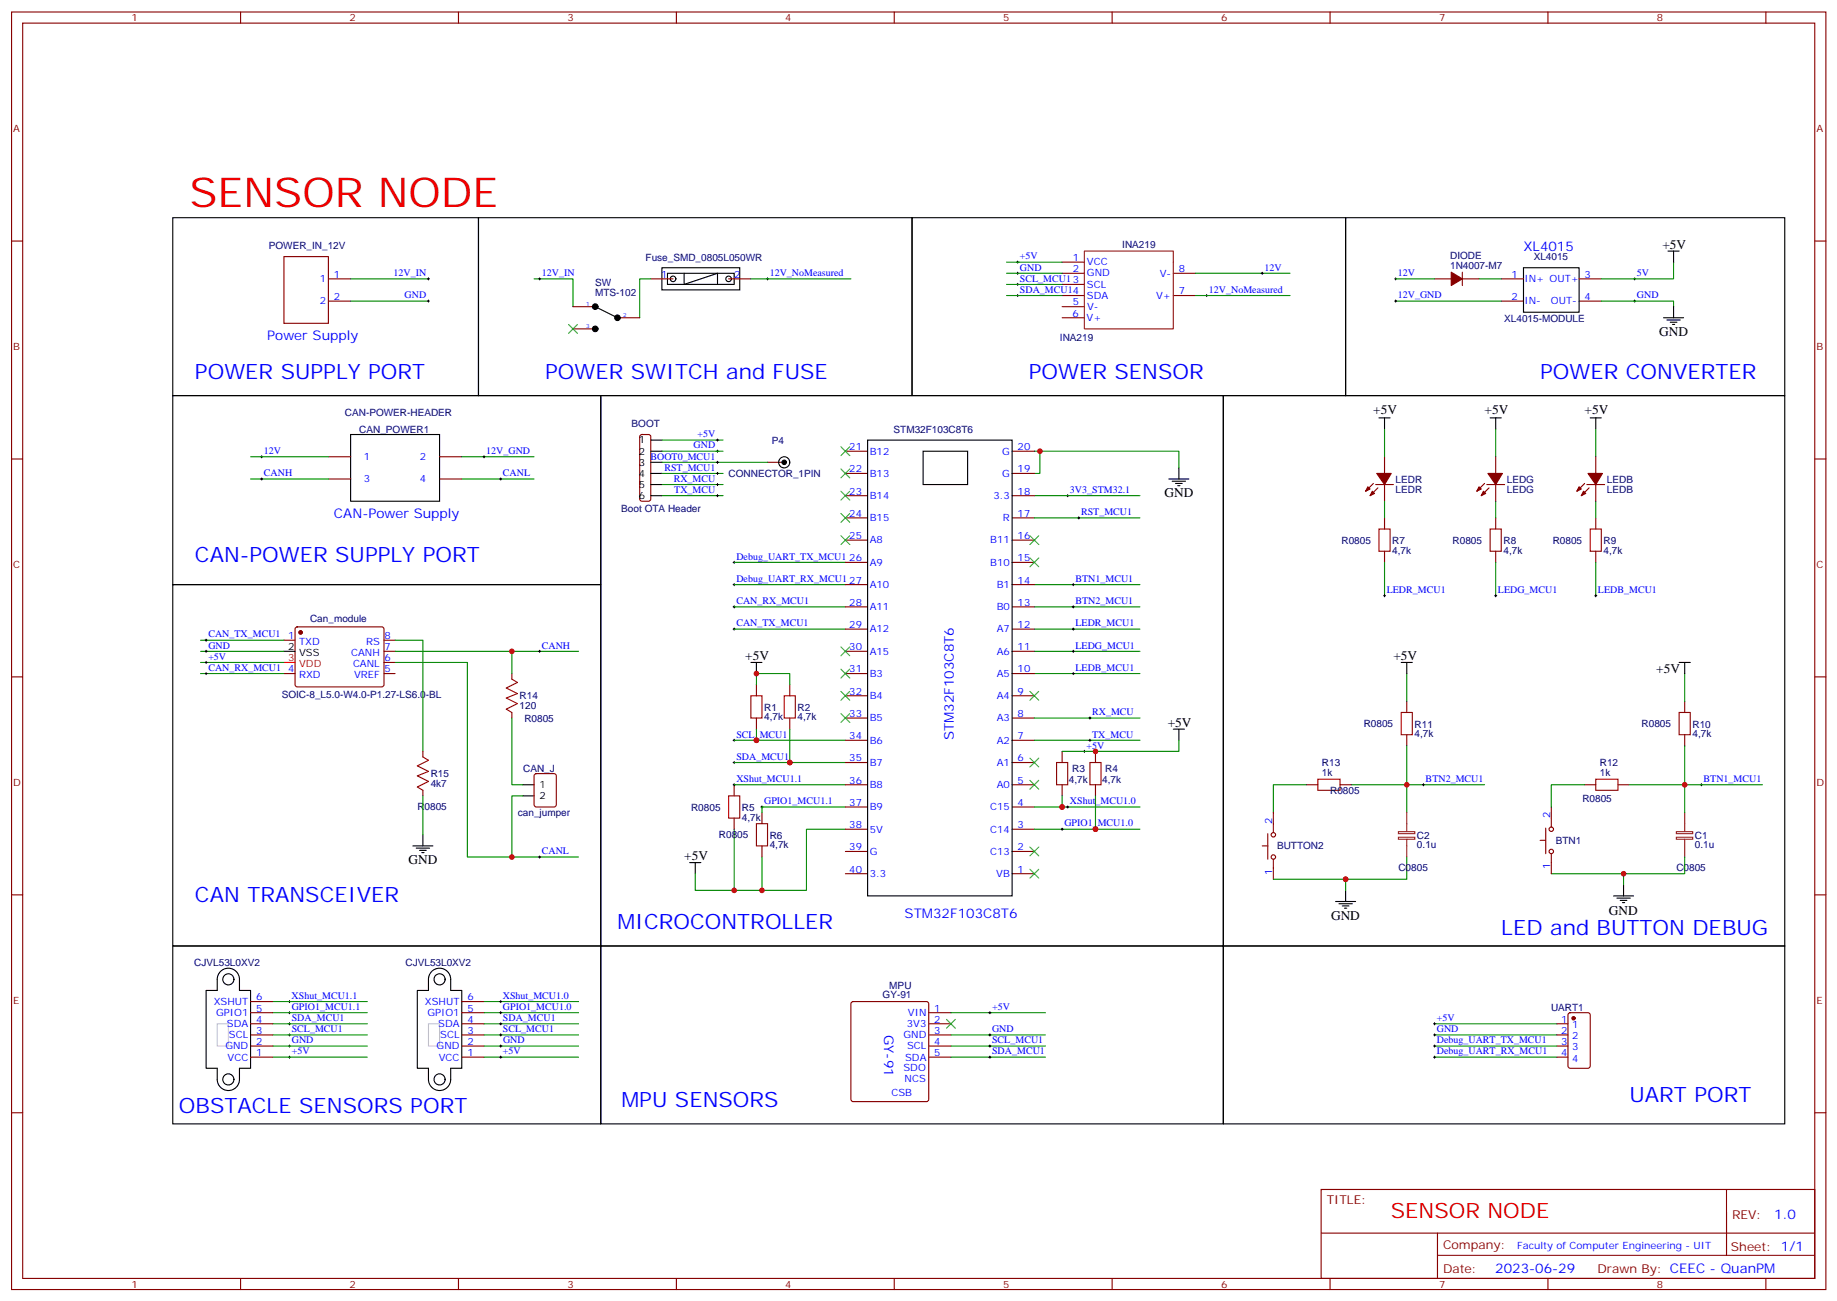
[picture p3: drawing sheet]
<svg xmlns="http://www.w3.org/2000/svg" width="583mm" height="413mm" viewBox="0 0 583 413" stroke-linecap="round" stroke-linejoin="round" font-family="sans-serif">
<g fill="none" stroke="#008700" stroke-width=".35">
<path d="M111.3 88.5h24.7M111.3 95.5h24.7M169.5 88.5h12.3v8.8M206.5 88.5h-3.5v12.3M238.3 88.5h31.7M319.4 93.8h17.6M319.4 86.7h17.6M319.4 83.2h17.6M319.4 90.2h17.6M379.4 93.8h30M379.4 86.7h30M442.9 88.5h12.3"/>
<path d="M442.9 95.5h33.5M469.3 88.5h7.1M508.1 95.5h23v1.8M531.1 83.2v5.3h-23M210 139.6h19.4M439.3 136.1v8.8M474.6 136.1v8.8M506.4 136.1v8.8M79.5 152h24.7M79.5 144.9h24.7M146.5 152h23M146.5 144.9h23"/>
<path d="M210 146.7h33.6M210 150.2h19.4M210 153.7h19.4M210 157.3h19.4M210 143.2h19.4M328.2 143.2h45.9v5.2M328.2 157.3h33.5M330 143.2v7h-1.8M439.3 159v5.3M474.6 159v5.3M506.4 159v5.3M233 178.4h35.3"/>
<path d="M328.2 164.3h33.5M439.3 178.4v10.6M474.6 178.4v10.6M506.4 178.4v10.6M233 199.6h35.3M233 192.5h35.3M233 185.5h35.3M328.2 199.6h33.5M328.2 192.5h33.5M328.2 185.5h33.5M63.6 213.7h26.5M63.6 206.7h26.5"/>
<path d="M63.6 210.2h26.5M63.6 203.1h26.5M125.4 203.1h8.8v35.3M125.4 206.7h37v7M125.4 210.2h22.9v61.7h14.1v-19.4h3.5M162.4 206.7h21.2M240 217.2v-3.5h10.6v3.5M328.2 213.7h33.5M328.2 206.7h33.5M446.4 213.7v8.8M534.6 213.7v8.8M162.4 227.8v21.2h3.5"/>
<path d="M233 234.9h35.3M240 231.4v3.5M250.6 231.4v10.5M328.2 234.9h33.5M328.2 227.8h33.5M374.1 234.9v3.5h-37.1M446.4 236.6v12.4h-17.6M534.6 236.6v12.4h-17.6M134.2 252.5v12.4M233 249h35.3M233 241.9h35.3M268.3 256h-26.5v1.8"/>
<path d="M328.2 256h33.5M337 252.5v3.5M347.6 252.5v10.6M414.7 249h-10.6v8.8M471.1 249h-24.7v8.8M502.8 249h-10.5v7M559.3 249h-24.7v8.8M162.4 271.9h21.2M220.6 277.2v5.3h12.4M233 263.1v19.4h8.8M268.3 263.1h-12.4v19.4h-14.1v-10.6M328.2 263.1h33.5"/>
<path d="M404.1 279h22.9v3.5M446.4 271.9v7.1h-19.4M492.3 277.2h22.9v3.5M534.6 271.9v5.3h-19.4M86.6 317.8h30M153.6 317.8h30M86.6 321.3h30M86.6 324.8h30M86.6 328.4h30M86.6 331.9h30M86.6 335.4h30M153.6 321.3h30"/>
<path d="M153.6 324.8h30M153.6 328.4h30M153.6 331.9h30M153.6 335.4h30M301.8 321.3h30M301.8 328.4h30M301.8 331.9h30M301.8 335.4h30M455.2 324.8h38.8M455.2 328.4h38.8M455.2 331.9h38.8M455.2 335.4h38.8"/>
</g>
<g fill="none" stroke="#000" stroke-width=".35">
<path d="M54.8 69.1h97v56.4h-97zM151.8 69.1h137.6v56.4h-137.6zM289.4 69.1h137.6v56.4h-137.6zM427 69.1h139.3v56.4h-139.3zM529.3 79.7h3.5M531.1 79.7v3.5M188.9 97.3l7 3.5M210 84.9h24.7v7.1h-24.7zM211.8 86.7h21.2v3.5h-21.2zM217.1 86.7v3.5l10.6-3.5v3.5M483.4 84.9h17.7v14.2h-17.7zM531.1 97.3v3.5"/>
<path d="M527.9 100.8h6.3M529 101.5h4.2M530 102.2h2.1M530.7 102.9h.7M54.8 125.5h135.8v60h-135.8zM111.3 137.9h28.2v21.1h-28.2zM190.6 125.5h197.6v174.6h-197.6zM206.5 139.6h3.5M275.3 139.6h45.9v144.7h-45.9zM388.2 125.5h178.1v174.6h-178.1zM437.6 132.6h3.5M439.3 132.6v3.5"/>
<path d="M472.9 132.6h3.5M474.6 132.6v3.5M504.6 132.6h3.5M506.4 132.6v3.5M206.5 143.2h3.5M206.5 146.7h3.5M206.5 150.2h3.5M206.5 153.7h3.5M206.5 157.3h3.5M292.9 143.2h14.2v10.5h-14.2zM370.9 152h6.4M372 152.7h4.2"/>
<path d="M373 153.4h2.1M373.7 154.1h.7M374.1 148.4v3.6M54.8 185.5h135.8v114.6h-135.8zM90.1 206.7h3.5M238.3 210.2h3.5M240 210.2v3.5M444.6 210.2h3.6M446.4 210.2v3.5M532.8 210.2h3.6M534.6 210.2v3.5M372.3 231.4h3.5"/>
<path d="M374.1 231.4v3.5M165.9 252.5h3.6M165.9 249h3.6M131 268.4h6.4M132.1 269.1h4.2M133.1 269.8h2.2M133.8 270.5h.7M134.2 264.9v3.5M218.9 273.7h3.5M220.6 273.7v3.5M423.8 286h6.4M424.9 286.7h4.2"/>
<path d="M425.9 287.4h2.2M426.6 288.1h.8M427 282.5v3.5M512 284.3h6.4M513.1 285h4.2M514.1 285.7h2.2M514.8 286.4h.7M515.2 280.7v3.6M54.8 300.1h135.8v56.5h-135.8zM70 308.2a3.5 3.5 0 0 1 3.8-.7 3.5 3.5 0 0 1 2.2 3.2v3.6h3.5v24.6h-3.5v3.6a3.5 3.5 0 0 1-3.5 3.5 3.5 3.5 0 0 1-3.6-3.5v-3.6h-3.5v-24.6h3.5v-3.6a3.5 3.5 0 0 1 1.1-2.5zM137 308.2a3.5 3.5 0 0 1 3.8-.7 3.5 3.5 0 0 1 2.2 3.2v3.6h3.5v24.6h-3.5v3.6a3.5 3.5 0 0 1-3.5 3.5 3.5 3.5 0 0 1-3.5-3.5v-3.6h-3.6v-24.6h3.6v-3.6a3.5 3.5 0 0 1 1-2.5zM190.6 300.1h197.6v56.5h-197.6z"/>
<path d="M388.2 300.1h178.1v56.5h-178.1z"/>
<circle cx="213.6" cy="88.5" r=".88"/>
<circle cx="231.2" cy="88.5" r=".88"/>
<circle cx="248.8" cy="146.7" r="1.76"/>
<circle cx="72.5" cy="310.7" r="1.76"/>
<circle cx="139.5" cy="310.7" r="1.76"/>
<circle cx="72.5" cy="342.5" r="1.76"/>
<circle cx="139.5" cy="342.5" r="1.76"/>
</g>
<g fill="none" stroke="#a10000" stroke-width=".35">
<path d="M437.6 167.9h3.5v7h-3.5zM472.9 167.9h3.5v7h-3.5zM504.6 167.9h3.5v7h-3.5zM162.4 215.5l1.8 1-3.5 1.8 3.5 1.8-3.5 1.4 3.5 1.7-3.5 1.8 1.7 1.1M238.3 220.8h3.5v7h-3.5zM248.8 220.8h3.6v7h-3.6zM444.6 226.1h3.6v7h-3.6zM532.8 226.1h3.6v7h-3.6zM134.2 240.2l1.8 1-3.6 1.8 3.6 1.8-3.6 1.4 3.6 1.7-3.6 1.8 1.8 1.1M231.2 252.5h3.5v7.1h-3.5zM335.3 241.9h3.5v7.1h-3.5zM345.9 241.9h3.5v7.1h-3.5z"/>
<path d="M418.2 247.2h7v3.6h-7zM506.4 247.2h7v3.6h-7zM240 261.3h3.6v7.1h-3.6z"/>
</g>
<g fill="none" stroke="#870000" stroke-width=".35">
<path d="M3.7 3.8h575.7v405.4h-575.7zM7.2 7.3h568.7v398.3h-568.7zM76.3 3.8v3.5M145.5 3.8v3.5M214.6 3.8v3.5M283.8 3.8v3.5M352.9 3.8v3.5M422.1 3.8v3.5M491.2 3.8v3.5M560.4 3.8v3.5M3.7 76.5h3.5M575.9 76.5h3.5"/>
<path d="M104.2 88.5h7.1M104.2 95.5h7.1M181.8 97.3h7.1M206.5 88.5h7.1M231.2 88.5h7.1M337 83.2h7.1M337 86.7h7.1M337 90.2h7.1M337 93.8h7.1M337 97.3h7.1M372.3 86.7h7.1M372.3 93.8h7.1"/>
<path d="M455.2 88.5h5.3M464 88.5h5.3M464 86.4v4.2M476.4 88.5h7M476.4 95.5h7M501.1 88.5h7M501.1 95.5h7M181.8 104.4h7.1M195.9 100.8h7.1M337 100.8h7.1M203.2 138.1l.5-.2h2.1l.5 .2 .2 .5v19.7l-.2 .5-.5 .2h-2.4l-.4-.7v-19.7zM3.7 145.6h3.5"/>
<path d="M104.2 144.9h7.1M104.2 152h7.1M139.5 144.9h7M139.5 152h7M243.6 146.7h5.2M268.3 157.3h7M268.3 150.2h7M268.3 143.2h7M321.2 157.3h7M321.2 150.2h7M321.2 143.2h7M435.8 153.4l-2.4 2.5"/>
<path d="M436.5 153.7h5.7M437.2 154.8l-2.4 2.5M439.3 144.9v5.3M439.3 153.7v5.3M471.1 153.4l-2.5 2.5M471.8 153.7h5.6M472.5 154.8l-2.5 2.5M474.6 144.9v5.3M474.6 153.7v5.3M502.8 153.4l-2.4 2.5M503.6 153.7h5.6M504.3 154.8l-2.5 2.5"/>
<path d="M506.4 144.9v5.3M506.4 153.7v5.3M575.9 145.6h3.5M268.3 178.4h7M268.3 171.4h7M268.3 164.3h7M321.2 178.4h7M321.2 171.4h7M321.2 164.3h7M439.3 164.3v3.6M439.3 174.9v3.5M474.6 164.3v3.6"/>
<path d="M474.6 174.9v3.5M506.4 164.3v3.6M506.4 174.9v3.5M93.9 199.1l.4-.2 27.1 .1 .4 .6v17.9l-.7 .4h-27l-.5-.7v-17.6zM268.3 199.6h7M268.3 192.5h7M268.3 185.5h7M321.2 199.6h7M321.2 192.5h7M321.2 185.5h7M3.7 214.8h3.5M90.1 213.7h3.5"/>
<path d="M90.1 203.1h3.5M121.8 213.7h3.6M121.8 206.7h3.6M121.8 203.1h3.6M121.8 210.2h3.6M162.4 213.7v1.8M240 217.2v3.6M250.6 217.2v3.6M268.3 213.7h7M268.3 206.7h7M321.2 213.7h7M321.2 206.7h7"/>
<path d="M575.9 214.8h3.5M134.2 238.4v1.8M162.4 226.1v1.7M240 227.8v3.6M250.6 227.8v3.6M268.3 234.9h7M268.3 227.8h7M268.3 220.8h7M321.2 234.9h7M321.2 227.8h7M321.2 220.8h7M337 238.4v3.5"/>
<path d="M347.6 238.4v3.5M446.4 222.5v3.6M446.4 233.1v3.5M534.6 222.5v3.6M534.6 233.1v3.5M134.2 250.8v1.7M169.7 245.7l.5-.2h5.6l.7 .4v9.4l-.4 .7h-5.9l-.7-.4v-9.4zM233 249v3.5M233 259.6v3.5M241.8 257.8v3.5M268.3 256h7M268.3 249h7"/>
<path d="M268.3 241.9h7M321.2 256h7M321.2 249h7M321.2 241.9h7M337 249v3.5M347.6 249v3.5M404.1 257.8v6.4M414.7 249h3.5M425.2 249h3.6M492.3 256v6.4M502.8 249h3.6M513.4 249h3.6"/>
<path d="M241.8 268.4v3.5M268.3 277.2h7M268.3 270.2h7M268.3 263.1h7M321.2 277.2h7M321.2 270.2h7M321.2 263.1h7M400.5 268.4h1.8M402.3 264.5v8.1M404.1 272.6v6.4M488.7 266.6h1.8M490.5 262.7v8.2"/>
<path d="M492.3 270.9v6.3M3.7 283.9h3.5M575.9 283.9h3.5M79.5 317.8h7.1M146.5 317.8h7.1M270.3 318l.4-.2h23.3l.5 .2 .2 .5v30.3l-.2 .5-.5 .2h-23.3l-.5-.2-.2-.5v-30.3zM79.5 335.4h7.1M79.5 331.9h7.1M79.5 328.4h7.1M79.5 324.8h7.1M79.5 321.3h7.1M146.5 335.4h7.1"/>
<path d="M146.5 331.9h7.1M146.5 328.4h7.1M146.5 324.8h7.1M146.5 321.3h7.1M294.7 335.4h7.1M294.7 331.9h7.1M294.7 328.4h7.1M294.7 324.8h7.1M294.7 321.3h7.1M494 335.4h3.6M494 331.9h3.6M494 328.4h3.6"/>
<path d="M494 324.8h3.6M497.8 321.5l.5-.2h5.6l.7 .4v16.5l-.4 .7h-5.9l-.7-.4v-16.5zM3.7 353.1h3.5M575.9 353.1h3.5M419.2 377.4h156.7v28.2h-156.7zM547.9 377.4v20.9M419.3 391.2h156.4M456.2 398.3h119.5M456.2 391.2v14.2M76.3 405.6v3.6M145.5 405.6v3.6M214.6 405.6v3.6"/>
<path d="M283.8 405.6v3.6M352.9 405.6v3.6M422.1 405.6v3.6M491.2 405.6v3.6M560.4 405.6v3.6"/>
<circle cx="404.1" cy="264.9" r=".71"/>
<circle cx="404.1" cy="271.9" r=".71"/>
<circle cx="492.3" cy="270.2" r=".71"/>
<circle cx="492.3" cy="263.1" r=".71"/>
</g>
<g fill="#000" stroke="#000" stroke-width=".35">
<circle cx="188.9" cy="97.3" r=".88"/>
<circle cx="188.9" cy="104.4" r=".88"/>
<circle cx="195.9" cy="100.8" r=".88"/>
<circle cx="248.8" cy="146.7" r=".71"/>
</g>
<g fill="none" stroke="#000" stroke-width=".32">
<path d="M135.6 88.5h.7M135.6 95.5h.7M136 88.1v.7M136 95.2v.7M170.9 88.5h.7M171.2 88.1v.7M243.2 88.5h.7M243.6 88.1v.7M322.6 83.2h.7M322.6 86.7h.7M322.6 90.2h.7M322.6 93.8h.7"/>
<path d="M322.9 82.8v.7M322.9 86.4v.7M322.9 89.9v.7M322.9 93.4v.7M382.6 93.8h.7M382.9 93.4v.7M400.2 86.7h.7M400.5 86.4v.7M442.5 88.5h.7M442.5 95.5h.7M442.9 88.1v.7M442.9 95.2v.7"/>
<path d="M518.4 88.5h.7M518.4 95.5h.7M518.7 88.1v.7M518.7 95.2v.7M227.3 139.6h.7M227.7 139.3v.7M82.7 144.9h.7M82.7 152h.7M83 144.6v.7M83 151.6v.7M153.2 144.9h.8M153.6 144.6v.7"/>
<path d="M158.5 152h.7M158.9 151.6v.7M227.3 143.2h.7M227.3 146.7h.7M227.3 150.2h.7M227.3 153.7h.7M227.3 157.3h.7M227.7 142.8v.7M227.7 146.3v.7M227.7 149.9v.7M227.7 153.4v.7M227.7 156.9v.7"/>
<path d="M338.5 157.3h.7M338.8 156.9v.7M232.6 178.4h.7M233 178.1v.7M342 164.3h.7M342.3 164v.7M232.6 199.6h.7M232.6 192.5h.7M232.6 185.5h.7M233 185.1v.7M233 192.2v.7M233 199.2v.8"/>
<path d="M340.2 199.6h.7M340.2 192.5h.7M340.2 185.5h.7M340.6 185.1v.7M340.6 192.2v.7M340.6 199.2v.8M439 189h.7M439.3 188.7v.7M474.3 189h.7M474.6 188.7v.7M506 189h.7M506.4 188.7v.7"/>
<path d="M65.1 213.7h.7M65.1 206.7h.7M65.1 203.1h.7M65.1 210.2h.7M65.4 202.8v.7M65.4 206.3v.7M65.4 209.8v.7M65.4 213.4v.7M170.9 206.7h.7M171.2 206.3v.7M340.2 213.7h.7M340.2 206.7h.7"/>
<path d="M340.6 206.3v.7M340.6 213.4v.7M232.6 234.9h.7M233 234.5v.7M343.7 238.4h.8M344.1 238.1v.7M345.5 234.9h.7M345.5 227.8h.7M345.9 227.5v.7M345.9 234.5v.7M232.6 249h.7M232.6 241.9h.7"/>
<path d="M233 241.6v.7M233 248.6v.7M241.4 256h.7M241.8 255.7v.7M338.5 256h.7M338.8 255.7v.7M451.3 249h.7M451.7 248.6v.7M539.5 249h.7M539.9 248.6v.7M170.9 271.9h.7M171.2 271.6v.7"/>
<path d="M336.7 263.1h.7M337 262.7v.8M91.5 317.8h.7M91.9 317.4v.7M158.5 317.8h.7M158.9 317.4v.7M91.5 321.3h.7M91.5 324.8h.7M91.5 331.9h.7M91.5 335.4h.7M91.5 328.4h.7M91.9 321v.7"/>
<path d="M91.9 324.5v.7M91.9 328v.7M91.9 331.5v.7M91.9 335.1v.7M158.5 321.3h.7M158.5 324.8h.7M158.5 331.9h.7M158.5 335.4h.7M158.5 328.4h.7M158.9 321v.7M158.9 324.5v.7M158.9 328v.7"/>
<path d="M158.9 331.5v.7M158.9 335.1v.7M313.8 321.3h.7M313.8 331.9h.7M313.8 335.4h.7M313.8 328.4h.7M314.1 321v.7M314.1 328v.7M314.1 331.5v.7M314.1 335.1v.7M454.9 324.8h.7M454.9 331.9h.7"/>
<path d="M454.9 335.4h.7M454.9 328.4h.7M455.2 324.5v.7M455.2 328v.7M455.2 331.5v.7M455.2 335.1v.7"/>
</g>
<path d="M68.9 324.8h3.6v7.1h-3.6zM136 324.8h3.5v7.1h-3.5z" fill="none" stroke="#ccc" stroke-width=".35"/>
<path d="M344.1 79.7h28.2v24.7h-28.2z" fill="none" stroke="#930" stroke-width=".35"/>
<g fill="#870000" stroke="#870000" stroke-width=".35">
<path d="M436.9 150.2h4.6l-2.2 3.5z"/>
<path d="M434.1 154.4l.7 .8-1.4 .7z"/>
<path d="M435.5 155.9l.7 .7-1.4 .7z"/>
<path d="M472.2 150.2h4.5l-2.1 3.5z"/>
<path d="M469.3 154.4l.7 .8-1.4 .7z"/>
<path d="M470.7 155.9l.8 .7-1.5 .7z"/>
<path d="M503.9 150.2h4.6l-2.1 3.5z"/>
<path d="M501.1 154.4l.7 .8-1.4 .7z"/>
<path d="M502.5 155.9l.7 .7-1.4 .7z"/>
<path d="M460.5 86.4l3.5 2.1-3.5 2.1z"/>
<circle cx="95.4" cy="200.7" r=".53"/>
<circle cx="499.3" cy="323.1" r=".53"/>
</g>
<path d="M446.4 257.8v6M534.6 257.8v6M443.8 263.9h5.1v.6h-5.1zM443.8 265.6h5.1v.7h-5.1zM446.4 266.3v5.6M532 263.9h5.1v.6h-5.1zM532 265.6h5.1v.7h-5.1zM534.6 266.3v5.6" fill="none" stroke="#8c2424" stroke-width=".35"/>
<path d="M90.1 210.2h3.5" fill="none" stroke="#f00" stroke-width=".35"/>
<path d="M90.1 81.4h14.1v21.2h-14.1z" fill="none" stroke="#900" stroke-width=".35"/>
<g fill="none" stroke="#3c3" stroke-width=".35">
<path d="M180.4 102.9l2.8 2.9M183.2 102.9l-2.8 2.9M266.8 155.9l2.9 2.8M266.8 148.8l2.9 2.8M266.8 141.7l2.9 2.9M269.7 155.9l-2.9 2.8M269.7 148.8l-2.9 2.8M269.7 141.7l-2.9 2.9M266.8 162.9l2.9 2.8M266.8 170l2.9 2.8M269.7 162.9l-2.9 2.8M269.7 170l-2.9 2.8"/>
<path d="M326.8 170l2.8 2.8M326.8 177l2.8 2.8M329.6 170l-2.8 2.8M329.6 177l-2.8 2.8M266.8 205.2l2.9 2.9M266.8 212.3l2.9 2.8M266.8 219.4l2.9 2.8M269.7 205.2l-2.9 2.9M269.7 212.3l-2.9 2.8M269.7 219.4l-2.9 2.8M326.8 219.4l2.8 2.8M329.6 219.4l-2.8 2.8"/>
<path d="M266.8 226.4l2.9 2.8M269.7 226.4l-2.9 2.8M326.8 240.5l2.8 2.8M326.8 247.6l2.8 2.8M329.6 240.5l-2.8 2.8M329.6 247.6l-2.8 2.8M326.8 268.7l2.8 2.9M326.8 275.8l2.8 2.8M329.6 268.7l-2.8 2.9M329.6 275.8l-2.8 2.8M300.4 323.4l2.8 2.8M303.2 323.4l-2.8 2.8"/>
</g>
<g fill="#c00">
<circle cx="241.8" cy="282.5" r=".88"/>
<circle cx="162.4" cy="206.7" r=".88"/>
<circle cx="515.2" cy="277.2" r=".88"/>
<circle cx="330" cy="143.2" r=".88"/>
<circle cx="240" cy="213.7" r=".88"/>
<circle cx="240" cy="234.9" r=".88"/>
<circle cx="337" cy="256" r=".88"/>
<circle cx="162.4" cy="271.9" r=".88"/>
<circle cx="534.6" cy="249" r=".88"/>
<circle cx="446.4" cy="249" r=".88"/>
<circle cx="347.6" cy="263.1" r=".88"/>
<circle cx="250.6" cy="241.9" r=".88"/>
<circle cx="233" cy="282.5" r=".88"/>
<circle cx="347.6" cy="238.4" r=".88"/>
<circle cx="427" cy="279" r=".88"/>
</g>
<text font-size="13.1" fill="#f00" x="60.1" y="65.5">SENSOR NODE</text>
<g font-size="6.7" fill="#00f">
<text x="61.9" y="120.2">POWER SUPPLY PORT</text>
<text x="173" y="120.2">POWER SWITCH and FUSE</text>
<text x="326.5" y="120.2">POWER SENSOR</text>
<text x="488.7" y="120.2">POWER CONVERTER</text>
<text x="61.9" y="178.4">CAN-POWER SUPPLY PORT</text>
<text x="61.9" y="286">CAN TRANSCEIVER</text>
<text x="195.9" y="294.9">MICROCONTROLLER</text>
<text x="476.4" y="296.6">LED and BUTTON DEBUG</text>
<text x="56.8" y="353.1">OBSTACLE SENSORS PORT</text>
<text x="197.2" y="351.3">MPU SENSORS</text>
<text x="517" y="349.5">UART PORT</text>
</g>
<text font-size="6.7" fill="#f00" x="441.3" y="386.4">SENSOR NODE</text>
<g font-size="4.2" fill="#00f">
<text x="483.4" y="79.7">XL4015</text>
<text x="84.8" y="107.9">Power Supply</text>
<text x="106" y="164.3">CAN-Power Supply</text>
<text x="302.7" y="234.9" transform="rotate(-90 302.7 234.9)">STM32F103C8T6</text>
<text x="287.1" y="291.3">STM32F103C8T6</text>
<text x="280.6" y="328.4" transform="rotate(90 280.6 328.4)">GY-91</text>
<text x="563" y="386.7">1.0</text>
<text x="474.5" y="404">2023-06-29</text>
</g>
<g font-size="4.2">
<text x="527.5" y="79">+5V</text>
<text x="526.5" y="106.5">GND</text>
<text x="435.8" y="131.4">+5V</text>
<text x="471.1" y="131.4">+5V</text>
<text x="502.8" y="131.4">+5V</text>
<text x="369.5" y="157.6">GND</text>
<text x="236.5" y="209.5">+5V</text>
<text x="442.2" y="209.5">+5V</text>
<text x="525.6" y="213.5">+5V</text>
<text x="370.6" y="230.6">+5V</text>
<text x="129.6" y="274">GND</text>
<text x="217.1" y="273">+5V</text>
<text x="422.4" y="292">GND</text>
<text x="510.6" y="290.2">GND</text>
</g>
<g font-size="3.9" fill="#800">
<text x="421" y="382">TITLE:</text>
<text x="549.6" y="386.7">REV:</text>
<text x="457.9" y="396.2">Company:</text>
<text x="549.3" y="396.8">Sheet: 1/1</text>
<text x="457.9" y="403.9">Date:</text>
<text x="506.9" y="403.9">Drawn By: CEEC - QuanPM</text>
</g>
<g font-size="3.2" fill="#800">
<text x="41.8" y="6.8">1</text>
<text x="110.9" y="6.8">2</text>
<text x="180.1" y="6.8">3</text>
<text x="249.2" y="6.8">4</text>
<text x="318.3" y="6.8">5</text>
<text x="387.5" y="6.8">6</text>
<text x="456.6" y="6.8">7</text>
<text x="525.8" y="6.8">8</text>
<text x="4.2" y="41.9">A</text>
<text x="576.4" y="41.9">A</text>
<text x="4.2" y="111.1">B</text>
<text x="576.4" y="111.1">B</text>
<text x="4.2" y="180.2">C</text>
<text x="576.4" y="180.2">C</text>
<text x="4.2" y="249.3">D</text>
<text x="576.4" y="249.3">D</text>
<text x="4.2" y="318.5">E</text>
<text x="576.4" y="318.5">E</text>
<text x="41.8" y="408.6">1</text>
<text x="110.9" y="408.6">2</text>
<text x="180.1" y="408.6">3</text>
<text x="249.2" y="408.6">4</text>
<text x="318.3" y="408.6">5</text>
<text x="387.5" y="408.6">6</text>
<text x="456.6" y="408.6">7</text>
<text x="525.8" y="408.6">8</text>
</g>
<g font-size="3.2" fill="#000080">
<text x="85.3" y="79">POWER_IN_12V</text>
<text x="204.9" y="82.7">Fuse_SMD_0805L050WR</text>
<text x="356.1" y="78.6">INA219</text>
<text x="460.2" y="82.3">DIODE</text>
<text x="486.7" y="82.6">XL4015</text>
<text x="460.2" y="85.3">1N4007-M7</text>
<text x="188.8" y="94">MTS-102</text>
<text x="188.8" y="90.9">SW</text>
<text x="477.3" y="102">XL4015-MODULE</text>
<text x="336.3" y="108.2">INA219</text>
<text x="109.4" y="131.9">CAN-POWER-HEADER</text>
<text x="114" y="137.2">CAN_POWER1</text>
<text x="200.4" y="135.5">BOOT</text>
<text x="283.6" y="137.3">STM32F103C8T6</text>
<text x="244.9" y="140.8">P4</text>
<text x="231.2" y="151.4">CONNECTOR_1PIN</text>
<text x="442.9" y="153.3">LEDR</text>
<text x="478.2" y="153.3">LEDG</text>
<text x="509.9" y="153.3">LEDB</text>
<text x="442.9" y="156.3">LEDR</text>
<text x="478.2" y="156.3">LEDG</text>
<text x="509.9" y="156.3">LEDB</text>
<text x="197.2" y="162.6">Boot OTA Header</text>
<text x="425.7" y="172.5">R0805</text>
<text x="441.8" y="172.7">R7</text>
<text x="461" y="172.5">R0805</text>
<text x="477.1" y="172.7">R8</text>
<text x="492.7" y="172.5">R0805</text>
<text x="508.8" y="172.7">R9</text>
<text x="441.8" y="175.7">4,7k</text>
<text x="477.1" y="175.7">4,7k</text>
<text x="508.8" y="175.7">4,7k</text>
<text x="98.4" y="197.3">Can_module</text>
<text x="89.4" y="221.5">SOIC-8_L5.0-W4.0-P1.27-LS6.0-BL</text>
<text x="164.9" y="221.9">R14</text>
<text x="164.9" y="225.1">120</text>
<text x="242.5" y="225.6">R1</text>
<text x="253.1" y="225.6">R2</text>
<text x="166.4" y="229">R0805</text>
<text x="242.5" y="228.6">4,7k</text>
<text x="253.1" y="228.6">4,7k</text>
<text x="432.7" y="230.7">R0805</text>
<text x="448.9" y="233.9">4,7k</text>
<text x="448.9" y="230.9">R11</text>
<text x="520.9" y="230.7">R0805</text>
<text x="537.1" y="233.9">4,7k</text>
<text x="537.1" y="230.9">R10</text>
<text x="166" y="244.9">CAN_J</text>
<text x="340.2" y="244.8">R3</text>
<text x="350.7" y="244.8">R4</text>
<text x="419.5" y="243.2">R13</text>
<text x="507.7" y="243.2">R12</text>
<text x="136.7" y="249.8">4k7</text>
<text x="136.7" y="246.6">R15</text>
<text x="339.2" y="248.4">4,7k</text>
<text x="349.8" y="248.4">4,7k</text>
<text x="419.5" y="246.2">1k</text>
<text x="507.7" y="246.2">1k</text>
<text x="132.4" y="256.9">R0805</text>
<text x="219.3" y="257.2">R0805</text>
<text x="235.4" y="257.4">R5</text>
<text x="422.1" y="252.1">R0805</text>
<text x="502.1" y="254.6">R0805</text>
<text x="164.4" y="259">can_jumper</text>
<text x="235.4" y="260.3">4,7k</text>
<text x="228.1" y="266">R0805</text>
<text x="244.3" y="269.2">4,7k</text>
<text x="244.3" y="266.2">R6</text>
<text x="405.2" y="269.5">BUTTON2</text>
<text x="449.7" y="269.2">0.1u</text>
<text x="449.7" y="266.2">C2</text>
<text x="493.7" y="267.9">BTN1</text>
<text x="537.8" y="269.2">0.1u</text>
<text x="537.8" y="266.2">C1</text>
<text x="443.8" y="276.5">C0805</text>
<text x="532" y="276.5">C0805</text>
<text x="61.7" y="306.6">CJVL53L0XV2</text>
<text x="128.7" y="306.6">CJVL53L0XV2</text>
<text x="280.1" y="316.7">GY-91</text>
<text x="282.2" y="313.7">MPU</text>
<text x="492.2" y="320.7">UART1</text>
</g>
<g font-size="3.2" fill="#00f">
<text x="323.6" y="82.3">+5V</text>
<text x="340.4" y="82.8">1</text>
<text x="101.5" y="89.5">1</text>
<text x="106" y="88.1">1</text>
<text x="124.9" y="87.6">12V_IN</text>
<text x="171.9" y="87.6">12V_IN</text>
<text x="209.8" y="88.1">1</text>
<text x="233" y="88.1">2</text>
<text x="244.3" y="87.6">12V_NoMeasured</text>
<text x="323.6" y="85.8">GND</text>
<text x="323.6" y="89.4">SCL_MCU1</text>
<text x="340.4" y="86.3">2</text>
<text x="340.4" y="89.8">3</text>
<text x="344.9" y="84.2">VCC</text>
<text x="344.9" y="87.7">GND</text>
<text x="368" y="87.8">V-</text>
<text x="374.1" y="86.4">8</text>
<text x="401.2" y="85.8">12V</text>
<text x="443.6" y="87.6">12V</text>
<text x="479.7" y="88.1">1</text>
<text x="483.8" y="89.5">IN+ OUT+</text>
<text x="502.8" y="88.1">3</text>
<text x="519.4" y="87.6">5V</text>
<text x="106" y="95.2">2</text>
<text x="128.4" y="94.7">GND</text>
<text x="323.6" y="92.9">SDA_MCU14</text>
<text x="344.9" y="91.2">SCL</text>
<text x="344.9" y="94.8">SDA</text>
<text x="366.9" y="94.8">V+</text>
<text x="374.1" y="93.4">7</text>
<text x="383.6" y="92.9">12V_NoMeasured</text>
<text x="443.6" y="94.7">12V_GND</text>
<text x="479.7" y="95.2">2</text>
<text x="502.8" y="95.2">4</text>
<text x="519.4" y="94.7">GND</text>
<text x="101.5" y="96.6">2</text>
<text x="340.3" y="100.5">6</text>
<text x="340.5" y="96.8">5</text>
<text x="344.8" y="101.9">V+</text>
<text x="344.9" y="98.3">V-</text>
<text x="483.8" y="96.6">IN-</text>
<text x="492.2" y="96.6">OUT-</text>
<text x="220.1" y="142.3">GND</text>
<text x="221.3" y="138.7">+5V</text>
<text x="269.5" y="142.8">21</text>
<text x="322.9" y="142.8">20</text>
<text x="83.7" y="144">12V</text>
<text x="115.5" y="146">1</text>
<text x="133.2" y="146">2</text>
<text x="154.3" y="144">12V_GND</text>
<text x="206.4" y="145.8">BOOT0_MCU1</text>
<text x="210.8" y="149.3">RST_MCU1</text>
<text x="269.5" y="149.9">22</text>
<text x="276" y="144.2">B12</text>
<text x="318" y="144.2">G</text>
<text x="322.9" y="149.9">19</text>
<text x="83.7" y="151.1">CANH</text>
<text x="115.5" y="153">3</text>
<text x="133.2" y="153">4</text>
<text x="159.6" y="151.1">CANL</text>
<text x="213.8" y="152.9">RX_MCU</text>
<text x="276" y="151.3">B13</text>
<text x="318" y="151.3">G</text>
<text x="214" y="156.4">TX_MCU</text>
<text x="269.5" y="156.9">23</text>
<text x="276" y="158.3">B14</text>
<text x="315.3" y="158.3">3.3</text>
<text x="322.9" y="156.9">18</text>
<text x="339.5" y="156.4">3V3_STM32.1</text>
<text x="269.5" y="164">24</text>
<text x="276" y="165.4">B15</text>
<text x="318.3" y="165.4">R</text>
<text x="322.9" y="164">17</text>
<text x="343" y="163.4">RST_MCU1</text>
<text x="269.5" y="171">25</text>
<text x="276" y="172.4">A8</text>
<text x="314.3" y="172.4">B11</text>
<text x="322.9" y="171">16</text>
<text x="233.7" y="177.6">Debug_UART_TX_MCU1</text>
<text x="269.5" y="178.1">26</text>
<text x="276" y="179.5">A9</text>
<text x="314.3" y="179.5">B10</text>
<text x="322.9" y="178.1">15</text>
<text x="233.7" y="184.6">Debug_UART_RX_MCU1</text>
<text x="269.5" y="185.1">27</text>
<text x="322.9" y="185.1">14</text>
<text x="341.3" y="184.6">BTN1_MCU1</text>
<text x="233.7" y="191.7">CAN_RX_MCU1</text>
<text x="276" y="186.5">A10</text>
<text x="316.3" y="186.5">B1</text>
<text x="341.3" y="191.7">BTN2_MCU1</text>
<text x="440.1" y="188.1">LEDR_MCU1</text>
<text x="475.3" y="188.1">LEDG_MCU1</text>
<text x="507.1" y="188.1">LEDB_MCU1</text>
<text x="269.5" y="192.2">28</text>
<text x="276" y="193.6">A11</text>
<text x="316.3" y="193.6">B0</text>
<text x="322.9" y="192.2">13</text>
<text x="66.1" y="202.2">CAN_TX_MCU1</text>
<text x="91.4" y="202.8">1</text>
<text x="122" y="202.8">8</text>
<text x="233.7" y="198.7">CAN_TX_MCU1</text>
<text x="269.5" y="199.2">29</text>
<text x="276" y="200.7">A12</text>
<text x="316.3" y="200.7">A7</text>
<text x="322.9" y="199.2">12</text>
<text x="341.3" y="198.7">LEDR_MCU1</text>
<text x="66.1" y="205.8">GND</text>
<text x="66.1" y="209.3">+5V</text>
<text x="94.9" y="204.5">TXD</text>
<text x="111.4" y="208.1">CANH</text>
<text x="116.2" y="204.5">RS</text>
<text x="122" y="209.8">6</text>
<text x="122" y="206.3">7</text>
<text x="171.9" y="205.8">CANH</text>
<text x="269.5" y="206.3">30</text>
<text x="276" y="207.7">A15</text>
<text x="316.3" y="207.7">A6</text>
<text x="322.9" y="206.3">11</text>
<text x="341.3" y="205.8">LEDG_MCU1</text>
<text x="66.1" y="212.8">CAN_RX_MCU1</text>
<text x="91.4" y="213.4">4</text>
<text x="94.9" y="215.1">RXD</text>
<text x="112" y="211.6">CANL</text>
<text x="112.3" y="215.1">VREF</text>
<text x="122" y="213.4">5</text>
<text x="269.5" y="213.4">31</text>
<text x="276" y="214.8">B3</text>
<text x="316.3" y="214.8">A5</text>
<text x="322.9" y="213.4">10</text>
<text x="341.3" y="212.8">LEDB_MCU1</text>
<text x="269.5" y="220.4">32</text>
<text x="276" y="221.8">B4</text>
<text x="316.3" y="221.8">A4</text>
<text x="322.9" y="220.4">9</text>
<text x="269.5" y="227.5">33</text>
<text x="322.9" y="227.5">8</text>
<text x="346.6" y="226.9">RX_MCU</text>
<text x="233.7" y="234">SCL_MCU1</text>
<text x="276" y="228.9">B5</text>
<text x="316.3" y="228.9">A3</text>
<text x="346.6" y="234">TX_MCU</text>
<text x="269.5" y="234.5">34</text>
<text x="276" y="235.9">B6</text>
<text x="316.3" y="235.9">A2</text>
<text x="322.9" y="234.5">7</text>
<text x="344.8" y="237.5">+5V</text>
<text x="233.7" y="241.1">SDA_MCU1</text>
<text x="269.5" y="241.6">35</text>
<text x="276" y="243">B7</text>
<text x="316.3" y="243">A1</text>
<text x="322.9" y="241.6">6</text>
<text x="233.7" y="248.1">XShut_MCU1.1</text>
<text x="269.5" y="248.6">36</text>
<text x="276" y="250">B8</text>
<text x="316.3" y="250">A0</text>
<text x="322.9" y="248.6">5</text>
<text x="452.4" y="248.1">BTN2_MCU1</text>
<text x="540.6" y="248.1">BTN1_MCU1</text>
<text x="242.5" y="255.2">GPIO1_MCU1.1</text>
<text x="269.5" y="255.7">37</text>
<text x="276" y="257.1">B9</text>
<text x="314.2" y="257.1">C15</text>
<text x="322.9" y="255.7">4</text>
<text x="339.5" y="255.2">XShut_MCU1.0</text>
<text x="269.5" y="262.7">38</text>
<text x="322.9" y="262.7">3</text>
<text x="337.7" y="262.2">GPIO1_MCU1.0</text>
<text x="403.7" y="261.3" transform="rotate(-90 403.7 261.3)">2</text>
<text x="491.9" y="259.6" transform="rotate(-90 491.9 259.6)">2</text>
<text x="269.5" y="269.8">39</text>
<text x="276" y="264.2">5V</text>
<text x="314.2" y="264.2">C14</text>
<text x="322.9" y="269.8">2</text>
<text x="171.9" y="271">CANL</text>
<text x="276" y="271.2">G</text>
<text x="314.2" y="271.2">C13</text>
<text x="491.9" y="275.7" transform="rotate(-90 491.9 275.7)">1</text>
<text x="269.5" y="276.9">40</text>
<text x="276" y="278.3">3.3</text>
<text x="316.1" y="278.3">VB</text>
<text x="322.9" y="276.9">1</text>
<text x="403.7" y="277.5" transform="rotate(-90 403.7 277.5)">1</text>
<text x="81.3" y="317.4">6</text>
<text x="92.5" y="316.9">XShut_MCU1.1</text>
<text x="148.3" y="317.4">6</text>
<text x="159.6" y="316.9">XShut_MCU1.0</text>
<text x="67.8" y="318.8">XSHUT</text>
<text x="68.6" y="322.4">GPIO1</text>
<text x="81.3" y="321">5</text>
<text x="92.6" y="320.4">GPIO1_MCU1.1</text>
<text x="92.6" y="323.9">SDA_MCU1</text>
<text x="134.8" y="318.8">XSHUT</text>
<text x="135.6" y="322.4">GPIO1</text>
<text x="148.3" y="321">5</text>
<text x="159.6" y="323.9">SDA_MCU1</text>
<text x="159.6" y="320.4">GPIO1_MCU1.0</text>
<text x="288.1" y="322.4">VIN</text>
<text x="296.5" y="321">1</text>
<text x="314.8" y="320.4">+5V</text>
<text x="455.9" y="324">+5V</text>
<text x="72" y="325.9">SDA</text>
<text x="72.7" y="329.4">SCL</text>
<text x="81.3" y="328">3</text>
<text x="81.3" y="324.5">4</text>
<text x="92.6" y="327.5">SCL_MCU1</text>
<text x="139.1" y="325.9">SDA</text>
<text x="139.7" y="329.4">SCL</text>
<text x="148.3" y="328">3</text>
<text x="148.3" y="324.5">4</text>
<text x="159.6" y="327.5">SCL_MCU1</text>
<text x="286.7" y="329.4">GND</text>
<text x="287.8" y="325.9">3V3</text>
<text x="296.5" y="328">3</text>
<text x="296.5" y="324.5">2</text>
<text x="314.8" y="327.5">GND</text>
<text x="455.9" y="327.5">GND</text>
<text x="495.4" y="324.5">1</text>
<text x="495.4" y="328">2</text>
<text x="498.9" y="326.2">1</text>
<text x="498.9" y="329.8">2</text>
<text x="71.5" y="333">GND</text>
<text x="81.3" y="335.1">1</text>
<text x="81.3" y="331.5">2</text>
<text x="92.6" y="334.5">+5V</text>
<text x="92.6" y="331">GND</text>
<text x="138.6" y="333">GND</text>
<text x="148.3" y="335.1">1</text>
<text x="148.3" y="331.5">2</text>
<text x="159.6" y="334.5">+5V</text>
<text x="159.6" y="331">GND</text>
<text x="287.9" y="333">SCL</text>
<text x="296.5" y="335.1">5</text>
<text x="296.5" y="331.5">4</text>
<text x="314.8" y="334.5">SDA_MCU1</text>
<text x="314.8" y="331">SCL_MCU1</text>
<text x="455.9" y="331">Debug_UART_TX_MCU1</text>
<text x="455.9" y="334.5">Debug_UART_RX_MCU1</text>
<text x="495.4" y="331.5">3</text>
<text x="495.4" y="335.1">4</text>
<text x="498.9" y="333.3">3</text>
<text x="72.2" y="336.5">VCC</text>
<text x="139.2" y="336.5">VCC</text>
<text x="286.7" y="339.9">SDO</text>
<text x="287.2" y="336.5">SDA</text>
<text x="498.9" y="336.8">4</text>
<text x="282.9" y="347.8">CSB</text>
<text x="287.1" y="343.4">NCS</text>
<text x="481.4" y="396.2">Faculty of Computer Engineering - UIT</text>
</g>
<g font-size="3.2">
<text x="202.7" y="140.7">1</text>
<text x="202.7" y="144.2">2</text>
<text x="202.7" y="147.7">3</text>
<text x="202.7" y="151.3">4</text>
<text x="202.7" y="154.8">5</text>
<text x="202.7" y="158.3">6</text>
<text x="91.4" y="206.3">2</text>
<text x="94.9" y="208.1">VSS</text>
<text x="171.2" y="250">1</text>
<text x="171.2" y="253.6">2</text>
</g>
<g font-size="3.2" fill="#f00">
<text x="91.4" y="209.8">3</text>
<text x="94.9" y="211.6">VDD</text>
</g>
<g font-size="1.8" fill="#00f">
<text x="186" y="96.9">1</text>
<text x="197.7" y="100.5">2</text>
<text x="186" y="104">3</text>
</g>
</svg>
